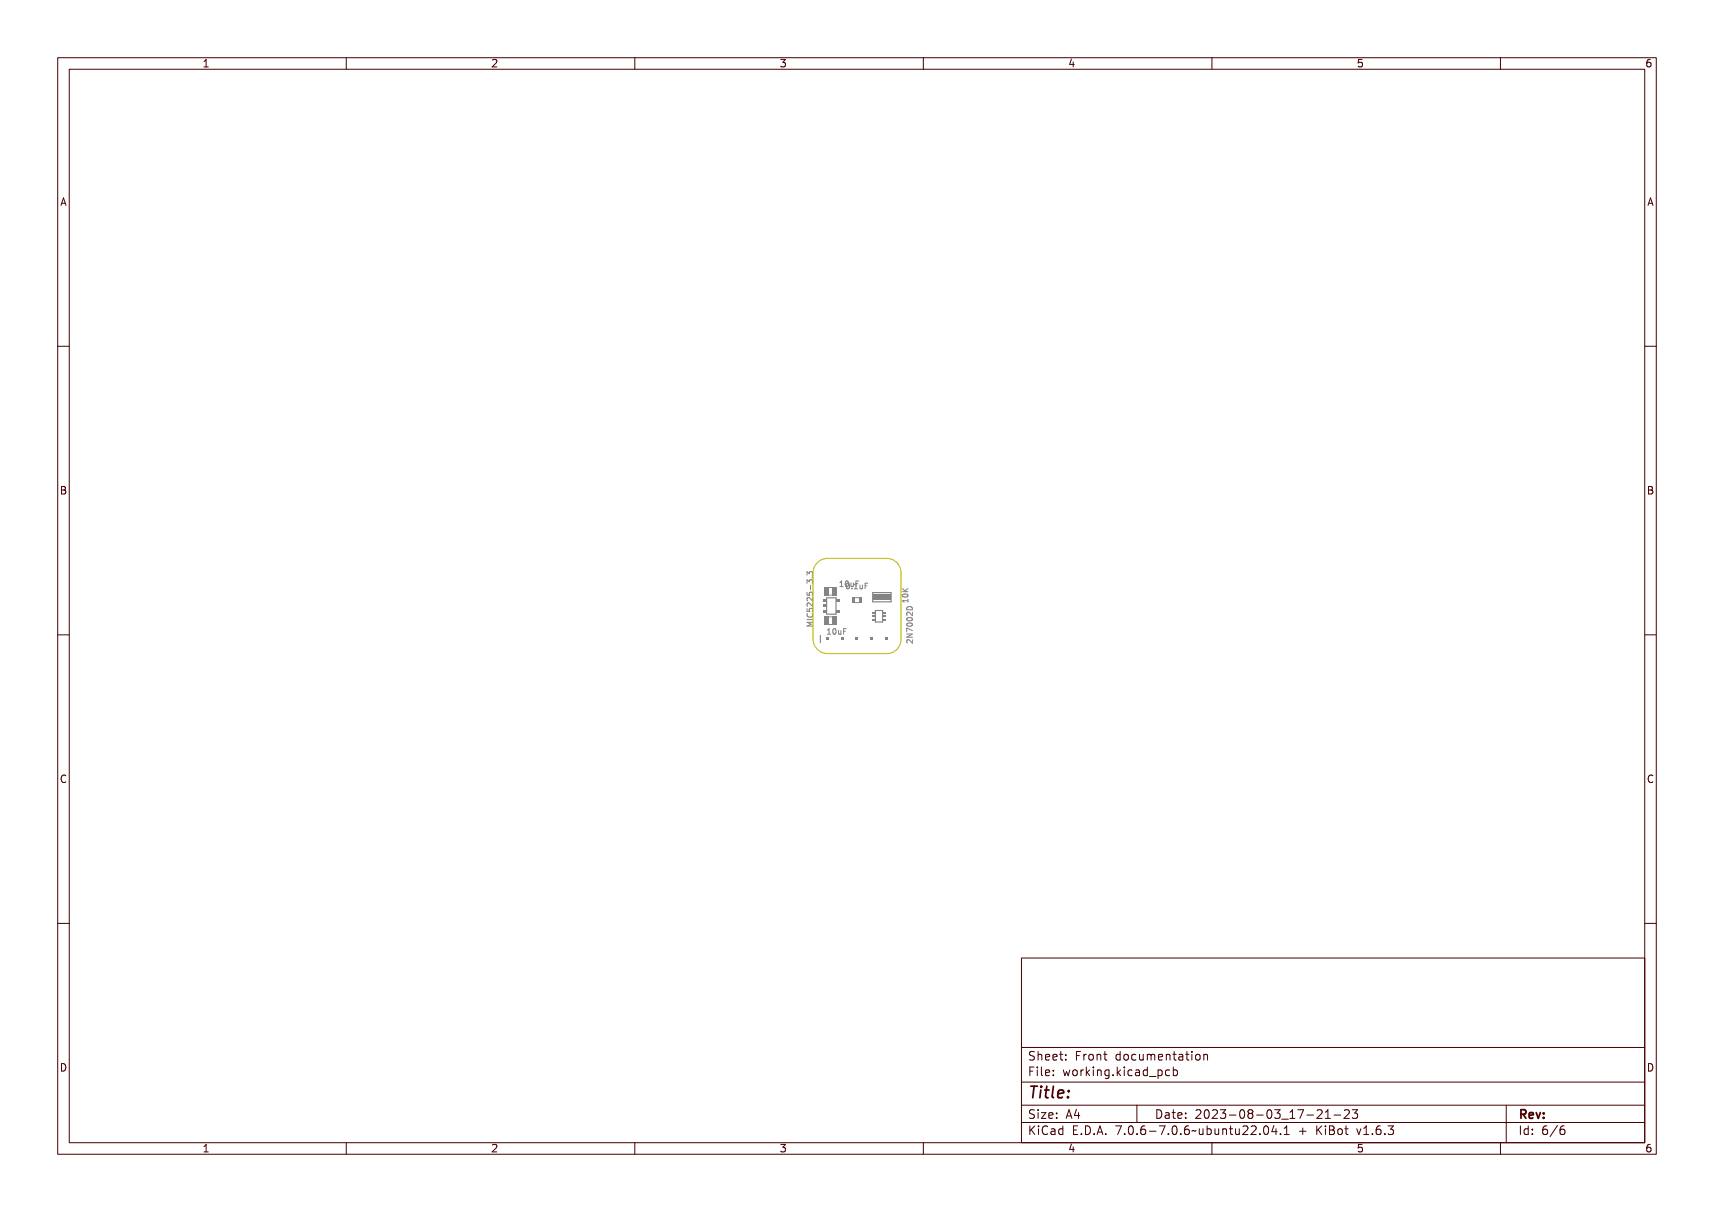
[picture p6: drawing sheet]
<svg xmlns="http://www.w3.org/2000/svg" width="297mm" height="210mm" viewBox="0 0 297 210" stroke-linecap="round" stroke-linejoin="round" font-family="sans-serif">
<g fill="none" stroke="#848484" stroke-width=".17">
<path d="M139.8 99.7v-.6l.4 .3 .1-.3h.4l.1 .1-.1 .5M139.9 108h1v.1h-.9l.5 .2v.1l-.5 .2h.9v.1h-1v-.2l.5-.2-.5-.1zM139.9 107.3h.1v.2h.8v-.2h.1v.5h-.1v-.2h-.8v.2h-.1zM139.9 105.8h.1v.3h.2a.32 .32 0 0 1 .2-.4 .32 .32 0 0 1 .4 .2 .32 .32 0 0 1-.1 .4 .25 .25 0 0 0 .1-.4 .25 .25 0 0 0-.4 0 .25 .25 0 0 0 0 .4h-.5zM139.9 103.4h.1v.4h.2a.32 .32 0 0 1 .2-.4 .32 .32 0 0 1 .4 .1 .32 .32 0 0 1-.1 .4 .25 .25 0 0 0 .1-.3 .25 .25 0 0 0-.4-.1 .25 .25 0 0 0 0 .4h-.5zM139.9 106.5h.2a.33 .33 0 0 0 .3 .4 .33 .33 0 0 0 .3-.4h.1a.45 .45 0 0 1-.1 .5 .45 .45 0 0 1-.5 .1l-.3-.2zM140 101.9l.2-.1 .2 .2a.3 .3 0 0 1 .4-.1 .3 .3 0 0 1-.1 .5v-.1a.22 .22 0 0 0 .1-.3 .22 .22 0 0 0-.3-.1 .22 .22 0 0 0-.1 .3l-.1-.1a.17 .17 0 0 0-.2-.2 .17 .17 0 0 0-.1 .3l.1 .1h-.2zM140 100.3l.2-.1 .2 .2a.3 .3 0 0 1 .4-.1 .3 .3 0 0 1-.1 .5v-.1a.22 .22 0 0 0 .1-.3 .22 .22 0 0 0-.3 0 .22 .22 0 0 0-.1 .2l-.1-.1a.17 .17 0 0 0-.2-.1 .17 .17 0 0 0-.1 .2l.1 .2h-.2zM140 105a.59 .59 0 0 1 .8 .4v-.5h.1v.6l-.5-.3a.23 .23 0 0 0-.4-.1 .23 .23 0 0 0 .1 .4l-.2-.1zM140 104.2a.59 .59 0 0 1 .8 .4v-.5h.1v.6l-.5-.3a.23 .23 0 0 0-.4-.1 .23 .23 0 0 0 .1 .4l-.2-.1zM140.5 102.7h.1v.3h-.1zM140.7 101.2h.2v.2h-.2z"/>
<path d="M143.3 109h.4v.8h.2v.1h-.6v-.1h.2v-.7h-.2zM144.1 109.1l.1-.1a.46 .46 0 0 1 .5 .5 .46 .46 0 0 1-.5 .4l-.1-.2zM144.3 109.1a.39 .39 0 0 1 .2 .4 .39 .39 0 0 1-.2 .3l-.1-.3zM144.9 109.2h.1v.6l.1 .1 .2-.2v-.5h.1v.7l-.1-.1a.23 .23 0 0 1-.3 .1 .23 .23 0 0 1-.1-.2zM145.5 100.8l.3-.1v.9h.2v.1h-.5v-.1h.2v-.8l-.2 .1zM145.7 109h.5v.1h-.4v.3h.4v.1h-.4v.4h-.1zM146.3 100.8l.1-.1a.46 .46 0 0 1 .4 .5 .46 .46 0 0 1-.4 .5l-.2-.3zM146.4 100.8a.39 .39 0 0 1 .3 .4 .39 .39 0 0 1-.3 .4l-.1-.4zM146.8 101.2l.1-.1a.46 .46 0 0 1 .4 .5 .46 .46 0 0 1-.4 .4l-.2-.2zM146.9 101.2a.39 .39 0 0 1 .3 .4 .39 .39 0 0 1-.3 .4l-.1-.4zM147 101h.1v.5l.2 .1 .1-.1v-.5h.2v.7l-.2-.1a.23 .23 0 0 1-.2 .1 .23 .23 0 0 1-.2-.3zM147.7 101.9h.2v.2h-.2z"/>
<path d="M147.8 100.7h.6v.1h-.4v.3h.3v.1h-.3v.5h-.2zM148.3 101.2l.4-.1v.9h.2v.1h-.6v-.1h.3v-.8l-.3 .1zM149.1 101.4h.1v.5l.1 .1 .2-.1v-.5h.1v.7l-.1-.1a.23 .23 0 0 1-.3 .1 .23 .23 0 0 1-.1-.3zM149.9 101.1h.6v.1h-.5v.3h.4v.1h-.4v.5h-.1zM156.4 102.5h.9M156.4 102l.5 .5M156.5 103.5h.8v-.2h.1v.6h-.1v-.2h-.7v.2h-.1zM156.5 101.8l.3 .3 .6-.3v.1l-.5 .3 .5 .1v.1h-.9v-.1h.4l-.4-.4zM156.5 102.8a.49 .49 0 0 1 .5-.2 .49 .49 0 0 1 .4 .4 .48 .48 0 0 1-.6 .2 .48 .48 0 0 1-.3-.4zM156.5 103a.45 .45 0 0 1 .5-.1 .45 .45 0 0 1 .3 .4 .46 .46 0 0 1-.5 .2 .46 .46 0 0 1-.4-.4zM156.6 102.8a.41 .41 0 0 1 .7 .2 .41 .41 0 0 1-.7-.2zM157.2 110.1h.9v.2l-.7 .3h.7v.1h-.9v-.1l.8-.4h-.8z"/>
<path d="M157.2 109.3l.9 .4v.1l-.8-.3v.4h-.1zM157.2 111a.59 .59 0 0 1 .8 .4v-.5h.1v.6l-.4-.3a.23 .23 0 0 0-.4-.1 .23 .23 0 0 0 .1 .4l-.2-.1zM157.2 107.1a.59 .59 0 0 1 .8 .3v-.4h.1v.6l-.4-.3a.23 .23 0 0 0-.4-.1 .23 .23 0 0 0 .1 .4l-.2-.2zM157.3 105.2a.51 .51 0 0 1 .5-.1 .51 .51 0 0 1 .3 .6h-1zM157.3 108.6h.4a.38 .38 0 0 1 .5 .3 .55 .55 0 0 1-.5 .3 .55 .55 0 0 1-.5-.3zM157.3 107.8h.4a.38 .38 0 0 1 .5 .3 .55 .55 0 0 1-.5 .3 .55 .55 0 0 1-.5-.3zM157.3 108.8a.43 .43 0 0 1 .7 .1 .43 .43 0 0 1-.7-.1zM157.3 108a.43 .43 0 0 1 .7 .2 .43 .43 0 0 1-.7-.2zM157.3 106.3l.1-.1a.48 .48 0 0 1 .6 .1 .48 .48 0 0 1 .1 .5h-.9zM157.3 103.8v.6M157.3 104.1h-.9l.3 .3M157.3 102l-.5 .4"/>
<path d="M157.4 106.4l.4-.1 .2 .4h-.7z"/>
<circle cx="144.3" cy="109.5" r=".09"/>
<circle cx="146.5" cy="101.2" r=".09"/>
<circle cx="147" cy="101.6" r=".09"/>
<circle cx="156.9" cy="102.9" r=".08"/>
<circle cx="157.7" cy="108.1" r=".09"/>
<circle cx="157.7" cy="108.9" r=".09"/>
</g>
<path d="M142.2 110.1v1.3" fill="none" stroke="#848484" stroke-width=".2"/>
<g fill="#848484">
<path d="M143.2 110.5h.5v.5h-.5z" fill-rule="evenodd"/>
<path d="M145.7 110.5h.5v.5h-.5z" fill-rule="evenodd"/>
<path d="M148.2 110.5h.6v.5h-.6z" fill-rule="evenodd"/>
<path d="M150.8 110.5h.5v.5h-.5z" fill-rule="evenodd"/>
<path d="M153.3 110.5h.5v.5h-.5z" fill-rule="evenodd"/>
</g>
<path d="M143.2 103.6h1.7v2.8h-1.7z" fill="none" stroke="#848484" stroke-width=".2"/>
<g fill="#848484">
<path d="M144.9 103.8h.7v.5h-.7z" fill-rule="evenodd"/>
<path d="M142.6 103.8h.6v.5h-.6z" fill-rule="evenodd"/>
<path d="M142.6 104.8h.6v.5h-.6z" fill-rule="evenodd"/>
<path d="M144.9 105.7h.7v.5h-.7z" fill-rule="evenodd"/>
<path d="M142.6 105.7h.6v.5h-.6z" fill-rule="evenodd"/>
</g>
<path d="M143.5 103.1h.8M143.5 101.8h.8" fill="none" stroke="#848484" stroke-width=".17"/>
<g fill="#848484">
<path d="M144.3 101.7h.7v1.5h-.7z" fill-rule="evenodd"/>
<path d="M142.8 101.7h.8v1.5h-.8z" fill-rule="evenodd"/>
</g>
<path d="M151.7 105.8h1.2v2h-1.2z" fill="none" stroke="#848484" stroke-width=".2"/>
<g fill="#848484">
<path d="M151.3 107.3h.3v.3h-.3z" fill-rule="evenodd"/>
<path d="M153 107.3h.4v.3h-.4z" fill-rule="evenodd"/>
<path d="M151.3 106.7h.3v.2h-.3z" fill-rule="evenodd"/>
<path d="M153 106.7h.4v.2h-.4z" fill-rule="evenodd"/>
<path d="M151.3 106h.3v.3h-.3z" fill-rule="evenodd"/>
<path d="M153 106h.4v.3h-.4z" fill-rule="evenodd"/>
</g>
<path d="M151.2 102.7h3.2v1.6h-3.2z" fill="none" stroke="#848484" stroke-width=".2"/>
<path d="M151.3 103h3.1v1h-3.1z" fill-rule="evenodd" fill="#848484"/>
<path d="M143.5 106.9h.8M143.6 108.2h.7" fill="none" stroke="#848484" stroke-width=".17"/>
<g fill="#848484">
<path d="M142.8 106.8h.8v1.5h-.8z" fill-rule="evenodd"/>
<path d="M144.3 106.8h.7v1.5h-.7z" fill-rule="evenodd"/>
</g>
<path d="M148.1 104.4h.8M148.1 103.6h.8" fill="none" stroke="#848484" stroke-width=".17"/>
<g fill="#848484">
<path d="M148.8 103.5h.5v1h-.5z" fill-rule="evenodd"/>
<path d="M147.7 103.5h.5v1h-.5z" fill-rule="evenodd"/>
</g>
<path d="M141.8 97.3l1-.5 .6-.1h10.2a2.48 2.48 0 0 1 2.5 2.5v11.6a2.48 2.48 0 0 1-2.5 2.5h-10.2a2.54 2.54 0 0 1-2.5-2.6v-11.4a2.54 2.54 0 0 1 .9-2z" fill="none" stroke="#c2c200" stroke-width=".17"/>
<g fill="none" stroke="#480000" stroke-width=".17">
<path d="M10 10h277v190h-277zM12 12h273v186h-273zM60 10v2M110 10v2M160 10v2M210 10v2M260 10v2M10 60h2M285 60h2M10 110h2M285 110h2M10 160h2"/>
<path d="M285 160h2M177 166h108v32h-108zM60 198v2M110 198v2M160 198v2M177 181.5h108M177 187.5h108M177 191.5h108M177 194.5h108M178.1 195.2h.2v.6l.6-.6h.3l-.6 .6 .6 .8h-.2l-.5-.7-.2 .2v.5h-.2zM178.2 185h.9v.2h-.7v.4h.6v.2h-.6v.7h-.2zM178.3 182.4l.5-.1h.2v.2a.31 .31 0 0 0-.5-.1 .31 .31 0 0 0 0 .5 .5 .5 0 0 1 .6 .6 .5 .5 0 0 1-.8 .2l-.1-.2a.34 .34 0 0 0 .4 .1 .34 .34 0 0 0 .1-.5 .47 .47 0 0 1-.5-.2 .47 .47 0 0 1 .1-.5z"/>
<path d="M178.3 192.5l.5-.1h.2v.2a.31 .31 0 0 0-.5-.1 .31 .31 0 0 0 0 .5 .5 .5 0 0 1 .6 .6 .5 .5 0 0 1-.8 .2l-.1-.2a.34 .34 0 0 0 .4 .1 .34 .34 0 0 0 .1-.5 .47 .47 0 0 1-.5-.2 .47 .47 0 0 1 .1-.5zM179.4 182.2h.2v.6a.35 .35 0 0 1 .4-.1 .35 .35 0 0 1 .2 .4v.6h-.2v-.8h-.4v.8h-.2zM179.5 185.4h.4v.9h.4v.2h-.9v-.2h.3v-.8h-.2zM179.5 192.8h.4v.9h.4v.1h-.9v-.1h.3v-.8h-.2zM179.5 195.6h.4v.9h.4v.1h-.9v-.1h.3v-.8h-.2zM179.7 184.9h.2v.3h-.2zM179.7 192.3h.2v.3h-.2zM179.7 195.1h.2v.3h-.2zM180.6 184.9h.4v1.3l.4 .1v.2l-.5-.2v-1.2h-.3zM180.6 192.8h.8v.1l-.6 .8h.6v.1h-.8v-.1l.6-.8h-.6zM180.7 182.8a.49 .49 0 0 1 .6-.1 .49 .49 0 0 1 .2 .5h-.8a.42 .42 0 0 0 .3 .4 .42 .42 0 0 0 .4-.1v.2a.6 .6 0 0 1-.8-.1 .6 .6 0 0 1 .1-.8zM180.7 195.4l.5-.2h.3v.2a.43 .43 0 0 0-.6 0 .43 .43 0 0 0-.2 .5 .43 .43 0 0 0 .2 .5 .43 .43 0 0 0 .6 0v.2a.66 .66 0 0 1-.8-.1 .66 .66 0 0 1-.1-.8z"/>
<path d="M180.8 182.9l.4-.1 .1 .3h-.6zM181.8 195.6h.2a.45 .45 0 0 1 .5 0 .45 .45 0 0 1 .1 .4v.6h-.1v-.1a.38 .38 0 0 1-.5 .2 .38 .38 0 0 1-.2-.5 .38 .38 0 0 1 .4-.2h.3a.35 .35 0 0 0-.3-.4 .35 .35 0 0 0-.4 .2zM181.9 182.8a.49 .49 0 0 1 .6-.1 .49 .49 0 0 1 .2 .5h-.8a.42 .42 0 0 0 .3 .4 .42 .42 0 0 0 .5-.1v.2a.6 .6 0 0 1-.9-.1 .6 .6 0 0 1 .1-.8zM181.9 185.5a.49 .49 0 0 1 .6-.1 .49 .49 0 0 1 .2 .5h-.8a.42 .42 0 0 0 .3 .4 .42 .42 0 0 0 .5-.1v.2a.6 .6 0 0 1-.9-.1 .6 .6 0 0 1 .1-.8zM181.9 192.9a.49 .49 0 0 1 .6-.1 .49 .49 0 0 1 .2 .5h-.8a.42 .42 0 0 0 .3 .4 .42 .42 0 0 0 .5-.1v.2a.6 .6 0 0 1-.9-.1 .6 .6 0 0 1 .1-.8zM182 196.2l.5-.1a.31 .31 0 0 1-.2 .4 .31 .31 0 0 1-.4-.1zM182 182.9l.4-.1 .1 .3h-.6zM182 185.6l.4-.1 .1 .3h-.6zM182 193l.4-.1 .1 .3h-.6zM183 195.7l.4-.2 .2 .2v-.6h.2v1.5h-.2v-.1a.42 .42 0 0 1-.5 .1 .42 .42 0 0 1-.2-.5zM183.2 195.8l.1-.1a.4 .4 0 0 1 .3 .4 .4 .4 0 0 1-.3 .4l-.2-.2zM183.2 182.3h.2v.4h.4v.1h-.4l.1 .8h.3v.1h-.2a.3 .3 0 0 1-.4-.3v-.6h-.3v-.1h.3z"/>
<path d="M183.3 185.4h.2v.3h-.2zM183.3 186.2h.2v.3h-.2zM183.3 192.8h.2v.3h-.2zM183.3 193.6h.2v.2h-.2zM184.5 182.7h.2v.3h-.2zM184.5 183.5h.2v.2h-.2zM185.2 185.4h.2l.2 .8 .1-.5h.2l.2 .5 .1-.8h.2l-.2 1.1h-.2l-.2-.7-.2 .7h-.1zM185.4 195.2h.9v.2h-.7v.4h.6v.2h-.6v.5h.7v.1h-.9zM185.7 192.4h.2l.5 1.4h-.2l-.1-.3h-.5l-.1 .3h-.2zM185.8 192.6l.2 .7h-.4zM186.6 182.3h.9v.2h-.7v.4h.6v.2h-.6v.6h-.2zM186.7 185.5a.52 .52 0 0 1 .8 .4 .52 .52 0 0 1-.8 .4l-.1-.4z"/>
<path d="M186.8 185.6l.1-.1a.39 .39 0 0 1 .4 .4 .39 .39 0 0 1-.4 .4l-.1-.2zM186.9 196.4h.2v.2h-.2zM187.1 192.4h.2v.9h.2v.2h-.2v.3h-.2v-.3h-.6v-.2zM187.1 192.6v.7h-.4zM187.8 195.2a.76 .76 0 0 1 .9 .7 .76 .76 0 0 1-.9 .7zM188 195.4a.57 .57 0 0 1 .5 .5 .57 .57 0 0 1-.5 .6zM188 182.7h.2v.2a.3 .3 0 0 1 .3-.3 .3 .3 0 0 1 .3 .3 .37 .37 0 0 0-.5-.1 .37 .37 0 0 0-.1 .4v.5h-.2zM188 185.4h.2v.2a.3 .3 0 0 1 .3-.3 .3 .3 0 0 1 .3 .3 .37 .37 0 0 0-.5-.1 .37 .37 0 0 0-.1 .4v.6h-.2zM189.1 184.9h.1v.9l.5-.4h.2l-.4 .4 .5 .7h-.2l-.4-.6-.2 .1v.5h-.1zM189.1 182.8a.52 .52 0 0 1 .8 .4 .52 .52 0 0 1-.8 .4l-.1-.4zM189.2 182.9l.1-.1a.39 .39 0 0 1 .4 .4 .39 .39 0 0 1-.4 .4l-.1-.2zM189.3 196.4h.3v.2h-.3z"/>
<path d="M190.2 182.7h.2v.1a.35 .35 0 0 1 .4-.1 .35 .35 0 0 1 .3 .4v.6h-.2l-.1-.8h-.3l-.1 .8h-.2zM190.3 185.4h.4v.9h.4v.2h-.9v-.2h.4v-.8h-.3zM190.5 195.2h.3l.4 1.4h-.2l-.1-.3h-.5l-.1 .3h-.2zM190.6 184.9h.1v.3h-.1zM190.6 195.4l.2 .7h-.4zM191.4 185.4h.2v.1a.35 .35 0 0 1 .4-.1 .35 .35 0 0 1 .3 .4v.7h-.2l-.1-.9h-.3l-.1 .9h-.2zM191.7 182.3h.1v.4h.4v.1h-.4l.1 .8h.3v.1h-.2a.3 .3 0 0 1-.3-.3v-.6h-.3v-.1h.3zM191.7 196.4h.3v.2h-.3zM192.7 185.5l.3-.2 .3 .2v-.1h.2v1a.53 .53 0 0 1-.8 .4v-.2a.36 .36 0 0 0 .4 .1 .36 .36 0 0 0 .2-.4l-.1 .1a.53 .53 0 0 1-.7-.3 .53 .53 0 0 1 .2-.6zM192.8 185.6l.1-.1a.39 .39 0 0 1 .4 .4 .39 .39 0 0 1-.4 .4l-.1-.2zM193.8 195.2h.9l-.5 1.4h-.2l.5-1.2h-.7zM193.9 182.8l.3-.2 .3 .2v-.6h.2v1.5h-.2v-.1a.42 .42 0 0 1-.6 .1 .42 .42 0 0 1-.1-.5z"/>
<path d="M194.1 182.8a.4 .4 0 0 1 .4 .4 .4 .4 0 0 1-.4 .4l-.2-.4zM194.1 186.2h.3v.3h-.3zM195.1 184.9h.2v.9l.4-.4h.3l-.5 .4 .5 .7h-.2l-.4-.6-.1 .1v.5h-.2zM195.1 182.8a.52 .52 0 0 1 .8 .4 .52 .52 0 0 1-.8 .4l-.1-.4zM195.2 182.9l.1-.1a.39 .39 0 0 1 .4 .4 .39 .39 0 0 1-.4 .4l-.1-.2zM195.3 196.4h.3v.2h-.3zM196.3 185.4h.5v.9h.3v.2h-.9v-.2h.4v-.8h-.3zM196.3 195.4a.5 .5 0 0 1 .7-.1 .5 .5 0 0 1 .1 .6 .52 .52 0 0 1-.4 .8 .52 .52 0 0 1-.5-.8zM196.4 182.8a.39 .39 0 0 1 .4-.2 .39 .39 0 0 1 .3 .3 .4 .4 0 0 0-.6 0 .4 .4 0 0 0 0 .6 .4 .4 0 0 0 .6 0 .41 .41 0 0 1-.4 .3 .41 .41 0 0 1-.4-.3v-.5zM196.5 195.4a.57 .57 0 0 1 .4 .9l-.3 .2a.86 .86 0 0 1-.1-1.1zM196.6 184.9h.2v.3h-.2zM197 191.5v3"/>
<path d="M197.4 182.7h.2v.8l.2 .1 .3-.2v-.7h.2v1h-.2v-.1a.35 .35 0 0 1-.4 .2 .35 .35 0 0 1-.3-.5zM197.6 185.5a.39 .39 0 0 1 .4-.2 .39 .39 0 0 1 .3 .3 .4 .4 0 0 0-.6 0 .4 .4 0 0 0 0 .6 .4 .4 0 0 0 .6 0 .41 .41 0 0 1-.4 .3 .41 .41 0 0 1-.4-.3v-.5zM197.7 196.4h.3v.2h-.3zM198.6 182.7h.1l.2-.1a.22 .22 0 0 0 .2 .2 .22 .22 0 0 0 .2-.2l.2 .3 .1 .8h-.2v-.8l-.1-.1-.2 .1v.8h-.1v-.8l-.2-.1-.1 .1v.8h-.1zM198.7 185.4h.1a.45 .45 0 0 1 .5 0 .45 .45 0 0 1 .2 .4v.7h-.2v-.2a.38 .38 0 0 1-.5 .2 .38 .38 0 0 1-.2-.5 .38 .38 0 0 1 .5-.2h.2a.35 .35 0 0 0-.3-.4 .35 .35 0 0 0-.3 .2zM198.7 195.4l.5-.2h.2v.2a.43 .43 0 0 0-.5 0 .43 .43 0 0 0-.1 .5 .48 .48 0 0 1 .7 0 .48 .48 0 0 1-.1 .7 .48 .48 0 0 1-.7-.1l-.1-.6zM198.8 186l.5-.1a.31 .31 0 0 1-.1 .4 .31 .31 0 0 1-.4-.1zM198.9 195.9a.29 .29 0 0 1 .4 .1 .29 .29 0 0 1-.1 .4 .29 .29 0 0 1-.4-.1zM199.9 185.5l.3-.2 .3 .2v-.6h.2v1.6h-.2v-.2a.42 .42 0 0 1-.5 .1 .42 .42 0 0 1-.2-.5zM199.9 182.8a.49 .49 0 0 1 .6-.1 .49 .49 0 0 1 .2 .5h-.7a.42 .42 0 0 0 .2 .4 .42 .42 0 0 0 .5-.1v.2a.6 .6 0 0 1-.8-.1 .6 .6 0 0 1 0-.8zM200 196h.5v.2h-.5zM200 185.6l.1-.1a.39 .39 0 0 1 .4 .4 .39 .39 0 0 1-.4 .4l-.1-.2z"/>
<path d="M200.1 182.9l.3-.1 .2 .3h-.6zM200.1 192.4a.76 .76 0 0 1 1 .7 .76 .76 0 0 1-1 .7zM200.3 192.6a.57 .57 0 0 1 .6 .5 .57 .57 0 0 1-.6 .6zM200.9 186.8l1.2 .1zM201 195.2h.9l-.5 1.4h-.2l.5-1.2h-.7zM201.1 182.7h.1v.1a.35 .35 0 0 1 .5-.1 .35 .35 0 0 1 .2 .4v.6h-.2v-.8h-.4l-.1 .8h-.1zM201.4 192.8h.2a.45 .45 0 0 1 .5 0 .45 .45 0 0 1 .1 .4v.6h-.1v-.1a.38 .38 0 0 1-.5 .2 .38 .38 0 0 1-.2-.5 .38 .38 0 0 1 .4-.2h.3a.35 .35 0 0 0-.3-.4 .35 .35 0 0 0-.4 .2zM201.6 193.4l.5-.1a.31 .31 0 0 1-.2 .4 .31 .31 0 0 1-.4-.1zM202.2 185.4h.2v.1a.46 .46 0 0 1 .6 0 .46 .46 0 0 1 .1 .6 .39 .39 0 0 1-.2 .4 .39 .39 0 0 1-.5-.2v.6h-.2zM202.5 182.3h.2v.4h.4v.1h-.4v.8h.4v.1h-.2a.3 .3 0 0 1-.4-.3v-.6h-.3v-.1h.3zM202.5 185.6l.1-.1a.4 .4 0 0 1 .4 .4 .4 .4 0 0 1-.4 .4l-.2-.2zM202.5 196.4h.3v.2h-.3z"/>
<path d="M202.8 192.4h.2v.4h.4v.1h-.4l.1 .8h.3v.1h-.2a.3 .3 0 0 1-.4-.3v-.6h-.3v-.1h.3zM203.5 182.7h.2a.45 .45 0 0 1 .4 0 .45 .45 0 0 1 .2 .4v.6h-.2v-.1a.38 .38 0 0 1-.5 .2 .38 .38 0 0 1-.2-.5 .38 .38 0 0 1 .5-.2h.2a.35 .35 0 0 0-.2-.4 .35 .35 0 0 0-.4 .2zM203.5 195.4a.5 .5 0 0 1 .7-.1 .5 .5 0 0 1 .1 .6 .52 .52 0 0 1-.4 .8 .52 .52 0 0 1-.5-.8zM203.6 185.5a.39 .39 0 0 1 .4-.2 .39 .39 0 0 1 .3 .3 .4 .4 0 0 0-.5 0 .4 .4 0 0 0 0 .6 .4 .4 0 0 0 .5 0 .41 .41 0 0 1-.4 .3 .41 .41 0 0 1-.4-.3v-.5zM203.7 183.3l.4-.1a.31 .31 0 0 1-.1 .4 .31 .31 0 0 1-.4-.1zM203.7 195.4a.57 .57 0 0 1 .4 .9l-.2 .2a.86 .86 0 0 1-.2-1.1zM203.9 192.9a.49 .49 0 0 1 .6-.1 .49 .49 0 0 1 .2 .5h-.8a.42 .42 0 0 0 .3 .4 .42 .42 0 0 0 .5-.1v.2a.6 .6 0 0 1-.9-.1 .6 .6 0 0 1 .1-.8zM204 193l.4-.1 .1 .3h-.6zM204.7 184.9h.1v.6a.45 .45 0 0 1 .7 0 .45 .45 0 0 1 0 .6 .39 .39 0 0 1-.2 .4 .39 .39 0 0 1-.5-.2v.2h-.1zM204.9 182.3h.2v.4h.4v.1h-.4v.8h.4v.1h-.2a.3 .3 0 0 1-.4-.3v-.6h-.3v-.1h.3zM204.9 185.6l.1-.1a.39 .39 0 0 1 .4 .4 .39 .39 0 0 1-.4 .4l-.1-.2zM204.9 196.4h.3v.2h-.3z"/>
<path d="M205.3 192.8h.2v.3h-.2zM205.3 193.6h.2v.2h-.2zM205.9 182.7h.5v.9h.3v.1h-.9v-.1h.4v-.8h-.3zM205.9 195.4l.5-.2h.2v.2a.43 .43 0 0 0-.5 0 .43 .43 0 0 0-.1 .5 .48 .48 0 0 1 .7 0 .48 .48 0 0 1-.1 .7 .48 .48 0 0 1-.7-.1l-.1-.6zM206.1 195.9a.29 .29 0 0 1 .4 .1 .29 .29 0 0 1-.1 .4 .29 .29 0 0 1-.4-.1zM206.2 182.2h.2v.3h-.2zM207 196l.3-.1 .5 .1 .2-.1a.38 .38 0 0 1-.7 .2l-.3 .1zM207.1 182.8a.52 .52 0 0 1 .8 .4 .52 .52 0 0 1-.8 .4l-.1-.4zM207.3 182.9l.1-.1a.39 .39 0 0 1 .4 .4 .39 .39 0 0 1-.4 .4l-.2-.2zM207.4 192.5a.53 .53 0 0 1 .8 .1 .53 .53 0 0 1-.3 .7l-.3 .4h.7v.1h-.9v-.1l.3-.4a.49 .49 0 0 0 .2-.7l-.5 .1zM208.3 182.7h.1v.1a.35 .35 0 0 1 .5-.1 .35 .35 0 0 1 .2 .4v.6h-.2v-.8h-.4l-.1 .8h-.1zM208.3 195.6h.1l.1 .8 .2 .1 .2-.2v-.7h.2v1h-.2v-.1a.35 .35 0 0 1-.4 .2 .35 .35 0 0 1-.2-.5z"/>
<path d="M208.7 192.6a.5 .5 0 0 1 .6-.1 .5 .5 0 0 1 .2 .6 .52 .52 0 0 1-.5 .8 .52 .52 0 0 1-.4-.8zM208.9 192.6a.57 .57 0 0 1 .4 .9l-.3 .2a.86 .86 0 0 1-.1-1.1zM209.5 195.1h.2v.6a.45 .45 0 0 1 .6-.1 .45 .45 0 0 1 .1 .7 .39 .39 0 0 1-.3 .4 .39 .39 0 0 1-.4-.2v.1h-.2zM209.7 195.8l.1-.1a.4 .4 0 0 1 .4 .4 .4 .4 0 0 1-.4 .4l-.1-.2zM209.8 192.5a.53 .53 0 0 1 .8 .1 .53 .53 0 0 1-.3 .7l-.3 .4h.7v.1h-.9v-.1l.3-.4a.49 .49 0 0 0 .2-.7l-.5 .1zM210 198v2M210.7 195.6h.2v.8l.2 .1 .2-.2v-.7h.2v1h-.2v-.1a.35 .35 0 0 1-.4 .2 .35 .35 0 0 1-.2-.5zM211 192.4a.46 .46 0 0 1 .6 0 .46 .46 0 0 1 .1 .6l-.1 .1a.45 .45 0 0 1 .2 .6 .45 .45 0 0 1-.6 .2l-.2-.1v-.2a.35 .35 0 0 0 .5 .1 .35 .35 0 0 0 0-.5h-.3v-.2a.28 .28 0 0 0 .4-.1 .28 .28 0 0 0 0-.3 .28 .28 0 0 0-.4 0h-.2zM211.9 195.6h.2v.1a.35 .35 0 0 1 .4-.1 .35 .35 0 0 1 .2 .4v.6h-.2v-.8h-.4v.8h-.2zM212.4 193.2h.5v.2h-.5zM213.3 195.2h.2v.4h.4v.1h-.4v.8h.4v.1h-.2a.3 .3 0 0 1-.4-.3v-.6h-.3v-.1h.3zM213.5 192.6a.5 .5 0 0 1 .6-.1 .5 .5 0 0 1 .2 .6 .52 .52 0 0 1-.5 .8 .52 .52 0 0 1-.4-.8z"/>
<path d="M213.7 192.6a.57 .57 0 0 1 .4 .9l-.3 .2a.86 .86 0 0 1-.1-1.1zM214.3 195.6h.2v.8l.2 .1 .2-.2v-.7h.2v1h-.2v-.1a.35 .35 0 0 1-.4 .2 .35 .35 0 0 1-.2-.5zM214.7 192.5a.41 .41 0 0 1 .7-.1 .41 .41 0 0 1-.2 .7 .42 .42 0 0 1 .2 .6 .42 .42 0 0 1-.7 0 .42 .42 0 0 1 .2-.6l-.3-.2zM215.5 195.3a.53 .53 0 0 1 .8 .1 .53 .53 0 0 1-.3 .7l-.3 .4h.6v.1h-.9v-.1l.4-.4a.49 .49 0 0 0 .2-.8l-.5 .2zM216 193.2h.5v.2h-.5zM216.7 195.3a.53 .53 0 0 1 .8 .1 .53 .53 0 0 1-.3 .7l-.3 .4h.6v.1h-.9v-.1l.4-.4a.49 .49 0 0 0 .2-.8l-.5 .2zM217.1 192.6a.5 .5 0 0 1 .7-.1 .5 .5 0 0 1 .1 .6 .52 .52 0 0 1-.5 .8 .52 .52 0 0 1-.4-.8zM217.3 192.6a.57 .57 0 0 1 .4 .9l-.3 .2a.86 .86 0 0 1-.1-1.1zM218.2 196.4h.2v.2h-.2zM218.2 192.4a.46 .46 0 0 1 .6 0 .46 .46 0 0 1 .1 .6l-.1 .1a.45 .45 0 0 1 .2 .6 .45 .45 0 0 1-.6 .2l-.2-.1v-.2a.35 .35 0 0 0 .5 .1 .35 .35 0 0 0 0-.5h-.3v-.2a.28 .28 0 0 0 .4-.1 .28 .28 0 0 0 0-.3 .28 .28 0 0 0-.4 0h-.2zM219.2 195.4a.5 .5 0 0 1 .6-.1 .5 .5 0 0 1 .2 .6 .52 .52 0 0 1-.5 .8 .52 .52 0 0 1-.5-.8zM219.2 194.2l1.3 .1z"/>
<path d="M219.4 195.4a.57 .57 0 0 1 .3 .9l-.2 .2a.86 .86 0 0 1-.1-1.1zM220.7 192.5l.5-.1v1.3h.3v.1h-.8v-.1h.3v-1.1h-.3zM220.8 195.2h.2v.9h.2v.2h-.2v.3h-.2v-.3h-.6v-.2zM220.8 195.4v.7h-.4zM221.8 196.4h.2v.2h-.2zM221.8 192.4h.9l-.5 1.4h-.2l.5-1.2h-.7zM222.8 195.3l.5-.1v1.3h.3v.1h-.8v-.1h.3v-1.1h-.3zM223.2 193.2h.5v.2h-.5zM224.2 192.5a.53 .53 0 0 1 .8 .1 .53 .53 0 0 1-.3 .7l-.3 .4h.7v.1h-.9v-.1l.3-.4a.49 .49 0 0 0 .2-.7l-.5 .1zM225.4 195.5h.2v.4h.4v.2h-.4v.4h-.2v-.4h-.4v-.2h.4zM225.5 192.5l.5-.1v1.3h.3v.1h-.8v-.1h.3v-1.1h-.3zM226.8 193.2h.5v.2h-.5z"/>
<path d="M227.5 195.2h.2v.6l.6-.6h.2l-.6 .6 .6 .8h-.2l-.5-.7-.1 .2v.5h-.2zM227.8 192.5a.53 .53 0 0 1 .8 .1 .53 .53 0 0 1-.2 .7l-.4 .4h.7v.1h-.9v-.1l.3-.4a.49 .49 0 0 0 .2-.7l-.5 .1zM228.8 195.6h.4v.9h.4v.1h-.9v-.1h.4v-.8h-.3zM229.1 192.4a.46 .46 0 0 1 .6 0 .46 .46 0 0 1 0 .6l-.1 .1a.45 .45 0 0 1 .3 .6 .45 .45 0 0 1-.7 .2l-.2-.1v-.2a.35 .35 0 0 0 .5 .1 .35 .35 0 0 0 0-.5h-.2v-.2a.28 .28 0 0 0 .3-.1 .28 .28 0 0 0 0-.3 .28 .28 0 0 0-.4 0h-.1zM229.1 195.1h.1v.3h-.1zM229.9 195.2h.4a.35 .35 0 0 1 .5 .2 .35 .35 0 0 1-.3 .5 .41 .41 0 0 1 .3 .5 .41 .41 0 0 1-.5 .2h-.4zM230.1 196h.2a.27 .27 0 0 1 .3 .2 .27 .27 0 0 1-.3 .3h-.2zM230.1 195.4h.2a.23 .23 0 0 1 .3 .2 .23 .23 0 0 1-.3 .2h-.2zM231.2 193.2h1.1M231.2 195.7a.52 .52 0 0 1 .8 .4 .52 .52 0 0 1-.8 .4l-.1-.4zM231.3 195.8l.1-.1a.39 .39 0 0 1 .4 .4 .39 .39 0 0 1-.4 .4l-.1-.2zM232.6 195.2h.1v.4h.4v.1h-.4l.1 .8h.3v.1h-.2a.3 .3 0 0 1-.3-.3v-.6h-.3v-.1h.3z"/>
<path d="M233 192.4l.2-.1h.3l.2 .1 .1 .3-.1 .2-.8 .9h.9M234.3 192.3h.9l-.5 .6 .5 .1v.6l-.2 .2h-.5l-.2-.2M234.6 195.6h.2l.3 .9 .4-.9h.2l-.4 1h-.3zM236 195.3l.5-.1v1.3h.3v.1h-.8v-.1h.3v-1.1h-.3zM237.4 196.4h.3v.2h-.3zM238.4 195.4l.5-.2h.2v.2a.43 .43 0 0 0-.5 0 .43 .43 0 0 0-.1 .5 .48 .48 0 0 1 .7 0 .48 .48 0 0 1-.1 .7 .48 .48 0 0 1-.7-.1l-.1-.6zM238.6 195.9a.29 .29 0 0 1 .4 .1 .29 .29 0 0 1-.1 .4 .29 .29 0 0 1-.4-.1zM239.8 196.4h.3v.2h-.3zM240.7 195.2a.46 .46 0 0 1 .6 0 .46 .46 0 0 1 .1 .6l-.1 .1a.45 .45 0 0 1 .2 .6 .45 .45 0 0 1-.6 .2l-.2-.1v-.2a.35 .35 0 0 0 .5 .1 .35 .35 0 0 0 0-.5l-.3-.1v-.1a.28 .28 0 0 0 .4-.1 .28 .28 0 0 0 0-.3 .28 .28 0 0 0-.4 0h-.2zM260 198v2M261 191.5v6.5M263.2 195.2h.8v.2h-.3v1.1h.3v.1h-.8v-.1h.3v-1.1h-.3z"/>
<path d="M264.4 195.7l.3-.2 .3 .2v-.6h.2v1.5h-.2v-.1a.42 .42 0 0 1-.5 .1 .42 .42 0 0 1-.2-.5zM264.6 195.8l.1-.1a.4 .4 0 0 1 .3 .4 .4 .4 0 0 1-.3 .4l-.2-.2zM265.9 195.6h.2v.3h-.2zM265.9 196.4h.2v.2h-.2zM268.1 195.4l.5-.2h.2v.2a.43 .43 0 0 0-.5 0 .43 .43 0 0 0-.2 .5 .48 .48 0 0 1 .7 0 .48 .48 0 0 1-.1 .7 .48 .48 0 0 1-.6-.1l-.2-.6zM268.2 195.9a.29 .29 0 0 1 .4 .1 .29 .29 0 0 1 0 .4 .29 .29 0 0 1-.4-.1zM269.9 195.2h.2l-.8 1.6h-.2zM270.5 195.4l.5-.2h.2v.2a.43 .43 0 0 0-.5 0 .43 .43 0 0 0-.2 .5 .48 .48 0 0 1 .7 0 .48 .48 0 0 1 0 .7 .48 .48 0 0 1-.7-.1l-.1-.6zM270.6 195.9a.29 .29 0 0 1 .4 .1 .29 .29 0 0 1 0 .4 .29 .29 0 0 1-.4-.1z"/>
<circle cx="196.7" cy="195.9" r=".13"/>
<circle cx="203.9" cy="195.9" r=".13"/>
<circle cx="209" cy="193.1" r=".13"/>
<circle cx="213.8" cy="193.1" r=".13"/>
<circle cx="215" cy="193.4" r=".29"/>
<circle cx="215" cy="192.8" r=".25"/>
<circle cx="217.4" cy="193.1" r=".13"/>
<circle cx="219.5" cy="195.9" r=".13"/>
</g>
<g fill="none" stroke="#480000" stroke-width=".3">
<path d="M178.1 188.4h1.4v.2h-.6v1.7h-.2v-1.7h-.6zM179.9 188.8h.7v1.3h.4v.2h-1.2v-.2h.5v-1.1h-.4zM180.3 188.3h.3v.3h-.3zM181.8 188.4h.2v.4h.6v.2h-.6v1l.2 .1h.4v.2a.55 .55 0 0 1-.8-.5v-.8h-.4v-.2h.4zM183 188.3h.6l.1 1.6 .1 .2h.4v.2a.54 .54 0 0 1-.8-.5v-1.4h-.4zM184.8 189a.65 .65 0 0 1 .8-.1 .65 .65 0 0 1 .3 .7h-1.1a.56 .56 0 0 0 .4 .5 .56 .56 0 0 0 .6-.1v.2a.81 .81 0 0 1-1.1-.1 .81 .81 0 0 1 .1-1.1zM185 189.1l.3-.1a.37 .37 0 0 1 .3 .4h-.8zM186.7 188.9h.3v.4h-.3zM186.7 189.9h.3v.4h-.3zM263.1 192.4a.73 .73 0 0 1 .9 .2v.3l-.3 .3 .5 .6h-.2l-.3-.4-.2-.2h-.2v.6h-.2zM263.3 192.6h.2a.26 .26 0 0 1 .3 .2 .26 .26 0 0 1-.2 .3h-.3zM264.5 192.9a.49 .49 0 0 1 .6-.1 .49 .49 0 0 1 .2 .5h-.8a.42 .42 0 0 0 .3 .4 .42 .42 0 0 0 .4-.1v.2a.6 .6 0 0 1-.8-.1 .6 .6 0 0 1 .1-.8z"/>
<path d="M264.6 193l.3-.1 .2 .3h-.6zM265.5 192.8h.2l.3 .9 .3-.9h.2l-.4 1h-.2zM267.1 192.8h.2v.3h-.2zM267.1 193.6h.2v.2h-.2z"/>
</g>
<text font-size="2.7" fill="#480000" x="178" y="190.3">Title:</text>
<g font-size="2" fill="#480000">
<text x="178" y="183.7">Sheet: Front documentation</text>
<text x="178" y="186.5">File: working.kicad_pcb</text>
<text x="178" y="193.9">Size: A4</text>
<text x="178" y="196.6">KiCad E.D.A. 7.0.6-7.0.6~ubuntu22.04.1 + KiBot v1.6.3</text>
<text x="200" y="193.9">Date: 2023-08-03_17-21-23</text>
<text x="263" y="196.6">Id: 6/6</text>
<text x="263" y="193.9">Rev:</text>
</g>
<g font-size="1.7" fill="#480000">
<text x="35" y="11.7">1</text>
<text x="85" y="11.7">2</text>
<text x="135" y="11.7">3</text>
<text x="185" y="11.7">4</text>
<text x="235" y="11.7">5</text>
<text x="285" y="11.7">6</text>
<text x="10.5" y="35.7">A</text>
<text x="285.5" y="35.7">A</text>
<text x="10.5" y="85.6">B</text>
<text x="285.5" y="85.6">B</text>
<text x="10.5" y="135.7">C</text>
<text x="285.5" y="135.7">C</text>
<text x="10.5" y="185.6">D</text>
<text x="285.5" y="185.6">D</text>
<text x="35" y="199.7">1</text>
<text x="85" y="199.7">2</text>
<text x="135" y="199.7">3</text>
<text x="185" y="199.7">4</text>
<text x="235" y="199.7">5</text>
<text x="285" y="199.7">6</text>
</g>
<g font-size="1.3" fill="#848484">
<text x="145.3" y="101.7">10uF</text>
<text x="146.6" y="102.1">0.1uF</text>
<text x="140.9" y="108.7" transform="rotate(-90 140.9 108.7)">MIC5225-3.3</text>
<text x="143.2" y="109.9">10uF</text>
<text x="158.1" y="111.6" transform="rotate(-90 158.1 111.6)">2N7002D</text>
</g>
</svg>
